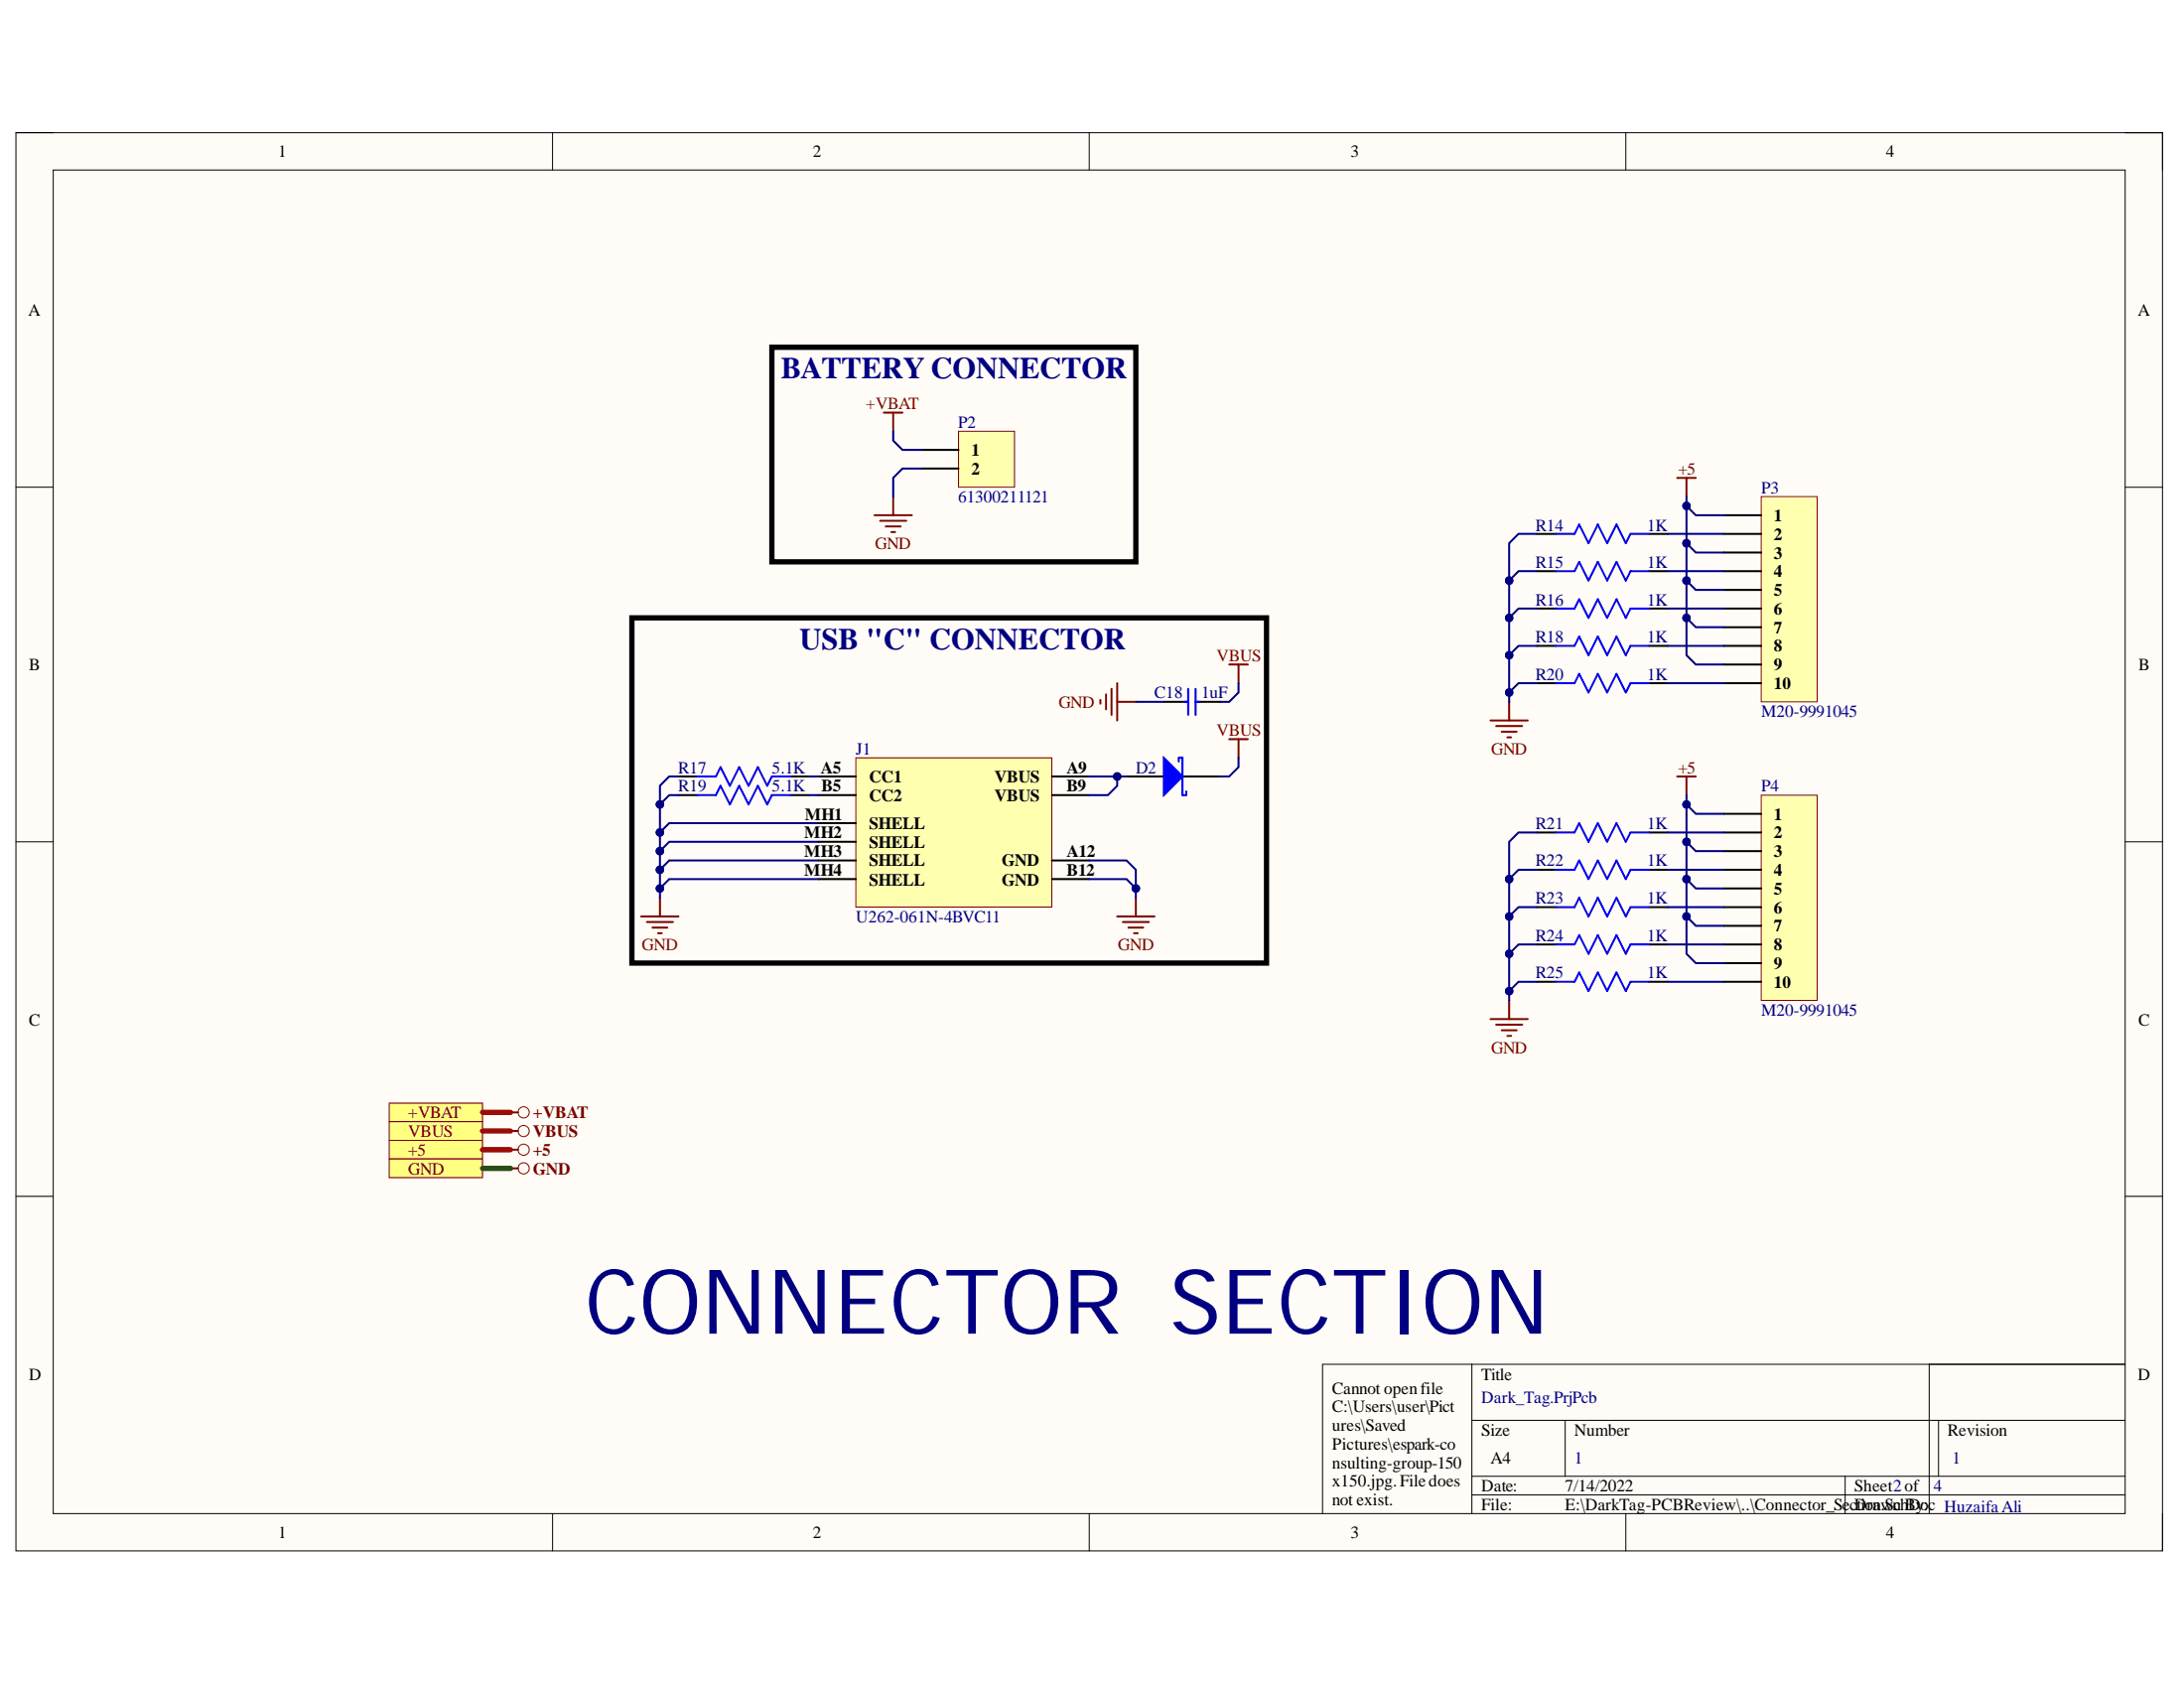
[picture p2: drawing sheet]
<svg xmlns="http://www.w3.org/2000/svg" width="279mm" height="216mm" viewBox="0 0 279 216" stroke-linecap="round" stroke-linejoin="round" font-family="sans-serif">
<path d="M2 17h274.6v181.4h-274.6z" fill-rule="evenodd" fill="#fffcf8"/>
<path d="M2 17h274.6v181.4h-274.6z" fill="none" stroke="#000" stroke-width=".13"/>
<path d="M6.8 21.7h265.1v171.9h-265.1z" fill-rule="evenodd" fill="#fffcf8"/>
<g fill="none" stroke="#000" stroke-width=".13">
<path d="M2 17h4.8M70.7 17v4.7M139.3 17v4.7M208 17v4.7M271.9 17h4.7v4.7M6.8 21.7h265.1v171.9h-265.1zM2 62.3h4.8M271.9 62.3h4.7M2 107.7h4.8M271.9 107.7h4.7M2 153h4.8M271.9 153h4.7"/>
<path d="M188.3 174.5v19.1M246.8 174.5v19.1M271.9 174.5h-102.7v19.1M70.7 193.6v4.8M139.3 193.6v4.8M188.3 181.7h83.6M188.3 188.8h83.6M188.3 191.2h83.6M200.2 181.7v7.1M208 193.6v4.8M236.1 188.8v4.8M248 181.7v7.1"/>
<path d="M276.6 193.6v4.8"/>
</g>
<path d="M196.7 68.3h2.3M211 68.3h2.4" fill="none" stroke="#000" stroke-width=".25"/>
<path d="M199 68.3h2.4l.6-1.2 1.2 2.4 1.2-2.4 1.2 2.4 1.2-2.4 1.2 2.4 .6-1.2h2.4" fill="none" stroke="#00f" stroke-width=".25"/>
<path d="M122.6 55.2h7.2v7.1h-7.2z" fill-rule="evenodd" fill="#ffffb0"/>
<path d="M122.6 55.2h7.2v7.1h-7.2z" fill="none" stroke="#800000" stroke-width=".13"/>
<path d="M117.9 57.5h4.7M117.9 59.9h4.7" fill="none" stroke="#000" stroke-width=".25"/>
<path d="M113.1 52.8h2.4M114.3 52.8v2.4M111.9 65.9h4.8M112.6 66.6h3.3M113.3 67.3h1.9M114 68h.5M114.3 63.5v2.4" fill="none" stroke="#800000" stroke-width=".25"/>
<path d="M225.3 63.5h7.2v26.3h-7.2z" fill-rule="evenodd" fill="#ffffb0"/>
<path d="M225.3 63.5h7.2v26.3h-7.2z" fill="none" stroke="#800000" stroke-width=".13"/>
<g fill="none" stroke="#000" stroke-width=".25">
<path d="M196.7 73.1h2.3M196.7 77.8h2.3M211 73.1h2.4M211 77.8h2.4M220.5 65.9h4.8M220.5 68.3h4.8M220.5 70.7h4.8M220.5 73.1h4.8M220.5 75.5h4.8M220.5 77.8h4.8M196.7 82.6h2.3M196.7 87.4h2.3"/>
<path d="M211 82.6h2.4M211 87.4h2.4M220.5 80.2h4.8M220.5 82.6h4.8M220.5 85h4.8M220.5 87.4h4.8M196.7 106.5h2.3M211 106.5h2.4"/>
</g>
<path d="M199 73.1h2.4l.6-1.2 1.2 2.4 1.2-2.4 1.2 2.4 1.2-2.4 1.2 2.4 .6-1.2h2.4M199 77.8h2.4l.6-1.2 1.2 2.4 1.2-2.4 1.2 2.4 1.2-2.4 1.2 2.4 .6-1.2h2.4M199 82.6h2.4l.6-1.2 1.2 2.4 1.2-2.4 1.2 2.4 1.2-2.4 1.2 2.4 .6-1.2h2.4M199 87.4h2.4l.6-1.2 1.2 2.4 1.2-2.4 1.2 2.4 1.2-2.4 1.2 2.4 .6-1.2h2.4M199 106.5h2.4l.6-1.2 1.2 2.4 1.2-2.4 1.2 2.4 1.2-2.4 1.2 2.4 .6-1.2h2.4" fill="none" stroke="#00f" stroke-width=".25"/>
<path d="M190.7 92.2h4.8M191.4 92.9h3.3M192.1 93.6h1.9M192.8 94.3h.5M193.1 89.8v2.4" fill="none" stroke="#800000" stroke-width=".25"/>
<path d="M225.3 101.7h7.2v26.3h-7.2z" fill-rule="evenodd" fill="#ffffb0"/>
<path d="M225.3 101.7h7.2v26.3h-7.2z" fill="none" stroke="#800000" stroke-width=".13"/>
<g fill="none" stroke="#000" stroke-width=".25">
<path d="M86.8 99.3h2.4M101.1 99.3h2.4M144.1 99.3h4.8M148.9 89.8h3.1M151.3 99.3h4.8M153 89.8h3.1M86.8 101.7h2.4M101.1 101.7h2.4M196.7 111.2h2.3M196.7 116h2.3M211 111.2h2.4M211 116h2.4"/>
<path d="M220.5 104.1h4.8M220.5 106.5h4.8M220.5 108.9h4.8M220.5 111.2h4.8M220.5 113.6h4.8M220.5 116h4.8M220.5 118.4h4.8M196.7 120.8h2.3M196.7 125.6h2.3M211 120.8h2.4M211 125.6h2.4M220.5 120.8h4.8"/>
<path d="M220.5 123.2h4.8M220.5 125.6h4.8"/>
</g>
<path d="M89.2 99.3h2.4l.6-1.2 1.2 2.4 1.2-2.4 1.2 2.4 1.2-2.4 1.2 2.4 .5-1.2h2.4M151.5 89.8h.5M152 88.1v3.3M153 88.1v3.3M153 89.8h.4M89.2 101.7h2.4l.6-1.2 1.2 2.4 1.2-2.4 1.2 2.4 1.2-2.4 1.2 2.4 .5-1.2h2.4M199 111.2h2.4l.6-1.1 1.2 2.3 1.2-2.3 1.2 2.3 1.2-2.3 1.2 2.3 .6-1.2h2.4M199 116h2.4l.6-1.2 1.2 2.4 1.2-2.4 1.2 2.4 1.2-2.4 1.2 2.4 .6-1.2h2.4M199 120.8h2.4l.6-1.2 1.2 2.4 1.2-2.4 1.2 2.4 1.2-2.4 1.2 2.4 .6-1.2h2.4M199 125.6h2.4l.6-1.2 1.2 2.4 1.2-2.4 1.2 2.4 1.2-2.4 1.2 2.4 .6-1.2h2.4" fill="none" stroke="#00f" stroke-width=".25"/>
<path d="M214.6 61.1h2.3M215.8 61.1v2.4M214.6 99.3h2.3M215.8 99.3v2.4M190.7 130.3h4.8M191.4 131.1h3.3M192.1 131.8h1.9M192.8 132.5h.5M193.1 128v2.3" fill="none" stroke="#800000" stroke-width=".25"/>
<path d="M98.7 44.4h46.6v27.5h-46.6zM80.8 79h81.2v44.2h-81.2z" fill="none" stroke="#000" stroke-width=".68"/>
<path d="M148.9 96.9l2.4 2.4-2.4 2.4z" fill="#00f"/>
<path d="M148.9 96.9l2.4 2.4-2.4 2.4zM150.8 97.4v-.5h.5v4.8h.5v-.5" fill="none" stroke="#00f" stroke-width=".25"/>
<g fill="none" stroke="#800000" stroke-width=".25">
<path d="M140.8 89.5v.5M141.5 88.8v1.9M142.2 88.1v3.3M142.9 87.4v4.8M142.9 89.8h2.4M157.2 94.5h2.4M157.2 85h2.4M158.4 85v2.4M158.4 94.5v2.4M82 117.2h4.8M82.7 117.9h3.4M83.5 118.6h1.9"/>
<path d="M84.2 119.4h.5M84.4 114.8v2.4"/>
</g>
<path d="M49.8 141.1h11.9v2.4h-11.9z" fill-rule="evenodd" fill="#ffff80"/>
<path d="M49.8 141.1h11.9v2.4h-11.9z" fill="none" stroke="#800000" stroke-width=".13"/>
<path d="M49.8 145.9h11.9v2.3h-11.9z" fill-rule="evenodd" fill="#ffff80"/>
<g fill="none" stroke="#800000" stroke-width=".13">
<path d="M49.8 145.9h11.9v2.3h-11.9z"/>
<circle cx="67" cy="142.3" r=".72"/>
</g>
<path d="M65.3 142.3h1" fill="none" stroke="#800000" stroke-width=".25"/>
<path d="M49.8 148.2h11.9v2.4h-11.9z" fill-rule="evenodd" fill="#ffff80"/>
<g fill="none" stroke="#800000" stroke-width=".13">
<path d="M49.8 148.2h11.9v2.4h-11.9z"/>
<circle cx="67" cy="147.1" r=".71"/>
<circle cx="67" cy="149.4" r=".72"/>
</g>
<path d="M65.3 149.4h1M65.3 147.1h1" fill="none" stroke="#800000" stroke-width=".25"/>
<path d="M49.8 143.5h11.9v2.4h-11.9z" fill-rule="evenodd" fill="#ffff80"/>
<g fill="none" stroke="#800000" stroke-width=".13">
<path d="M49.8 143.5h11.9v2.4h-11.9z"/>
<circle cx="67" cy="144.7" r=".71"/>
</g>
<path d="M142.9 117.2h4.8M143.6 117.9h3.4M144.4 118.6h1.9M145.1 119.4h.5M145.3 114.8v2.4M65.3 144.7h1" fill="none" stroke="#800000" stroke-width=".25"/>
<path d="M109.5 96.9h25.1v19.1h-25.1z" fill-rule="evenodd" fill="#ffffb0"/>
<path d="M109.5 96.9h25.1v19.1h-25.1z" fill="none" stroke="#800000" stroke-width=".13"/>
<path d="M104.7 99.3h4.8M134.6 99.3h4.7M104.7 110.1h4.8M104.7 101.7h4.8M104.7 112.4h4.8M104.7 105.3h4.8M104.7 107.7h4.8M134.6 110.1h4.7M134.6 101.7h4.7M134.6 112.4h4.7" fill="none" stroke="#000" stroke-width=".25"/>
<path d="M114.3 55.2v1.2l1.2 1.1h2.4M117.9 59.9h-2.4l-1.2 1.2v2.4M215.8 79l1.1 1.2h3.6" fill="none" stroke="#000080" stroke-width=".25"/>
<circle cx="215.8" cy="79" r=".48" fill="#000080"/>
<circle cx="215.8" cy="79" r=".48" fill="none" stroke="#000080" stroke-width=".13"/>
<path d="M215.8 74.3l1.1 1.2h3.6" fill="none" stroke="#000080" stroke-width=".25"/>
<circle cx="215.8" cy="74.3" r=".48" fill="#000080"/>
<circle cx="215.8" cy="74.3" r=".48" fill="none" stroke="#000080" stroke-width=".13"/>
<path d="M215.8 69.5l1.1 1.2h3.6" fill="none" stroke="#000080" stroke-width=".25"/>
<circle cx="215.8" cy="69.5" r=".48" fill="#000080"/>
<circle cx="215.8" cy="69.5" r=".48" fill="none" stroke="#000080" stroke-width=".13"/>
<path d="M215.8 64.7l1.1 1.2h3.6" fill="none" stroke="#000080" stroke-width=".25"/>
<circle cx="215.8" cy="64.7" r=".48" fill="#000080"/>
<circle cx="215.8" cy="64.7" r=".48" fill="none" stroke="#000080" stroke-width=".13"/>
<path d="M215.8 63.5v20.3l1.1 1.2h3.6" fill="none" stroke="#000080" stroke-width=".25"/>
<circle cx="215.8" cy="64.7" r=".48" fill="#000080"/>
<circle cx="215.8" cy="64.7" r=".48" fill="none" stroke="#000080" stroke-width=".13"/>
<circle cx="215.8" cy="69.5" r=".48" fill="#000080"/>
<circle cx="215.8" cy="69.5" r=".48" fill="none" stroke="#000080" stroke-width=".13"/>
<circle cx="215.8" cy="74.3" r=".48" fill="#000080"/>
<circle cx="215.8" cy="74.3" r=".48" fill="none" stroke="#000080" stroke-width=".13"/>
<circle cx="215.8" cy="79" r=".48" fill="#000080"/>
<circle cx="215.8" cy="79" r=".48" fill="none" stroke="#000080" stroke-width=".13"/>
<path d="M196.7 73.1h-2.4l-1.2 1.2M213.4 73.1h7.1M213.4 77.8h7.1M213.4 68.3h7.1M213.4 82.6h7.1M213.4 87.4h7.1" fill="none" stroke="#000080" stroke-width=".25"/>
<circle cx="193.1" cy="74.3" r=".48" fill="#000080"/>
<circle cx="193.1" cy="74.3" r=".48" fill="none" stroke="#000080" stroke-width=".13"/>
<path d="M196.7 77.8h-2.4l-1.2 1.2" fill="none" stroke="#000080" stroke-width=".25"/>
<circle cx="193.1" cy="79" r=".48" fill="#000080"/>
<circle cx="193.1" cy="79" r=".48" fill="none" stroke="#000080" stroke-width=".13"/>
<path d="M196.7 82.6h-2.4l-1.2 1.2" fill="none" stroke="#000080" stroke-width=".25"/>
<circle cx="193.1" cy="83.8" r=".48" fill="#000080"/>
<circle cx="193.1" cy="83.8" r=".48" fill="none" stroke="#000080" stroke-width=".13"/>
<path d="M196.7 68.3h-2.4l-1.2 1.2v19.1l1.2-1.2h2.4" fill="none" stroke="#000080" stroke-width=".25"/>
<circle cx="193.1" cy="88.6" r=".48" fill="#000080"/>
<circle cx="193.1" cy="88.6" r=".48" fill="none" stroke="#000080" stroke-width=".13"/>
<circle cx="193.1" cy="83.8" r=".48" fill="#000080"/>
<circle cx="193.1" cy="83.8" r=".48" fill="none" stroke="#000080" stroke-width=".13"/>
<circle cx="193.1" cy="79" r=".48" fill="#000080"/>
<circle cx="193.1" cy="79" r=".48" fill="none" stroke="#000080" stroke-width=".13"/>
<circle cx="193.1" cy="74.3" r=".48" fill="#000080"/>
<circle cx="193.1" cy="74.3" r=".48" fill="none" stroke="#000080" stroke-width=".13"/>
<path d="M193.1 88.6v1.2" fill="none" stroke="#000080" stroke-width=".25"/>
<circle cx="193.1" cy="88.6" r=".48" fill="#000080"/>
<circle cx="193.1" cy="88.6" r=".48" fill="none" stroke="#000080" stroke-width=".13"/>
<path d="M215.8 117.2l1.1 1.2h3.6" fill="none" stroke="#000080" stroke-width=".25"/>
<circle cx="215.8" cy="117.2" r=".48" fill="#000080"/>
<circle cx="215.8" cy="117.2" r=".48" fill="none" stroke="#000080" stroke-width=".13"/>
<path d="M215.8 112.4l1.1 1.2h3.6" fill="none" stroke="#000080" stroke-width=".25"/>
<circle cx="215.8" cy="112.4" r=".48" fill="#000080"/>
<circle cx="215.8" cy="112.4" r=".48" fill="none" stroke="#000080" stroke-width=".13"/>
<path d="M215.8 107.7l1.1 1.2h3.6" fill="none" stroke="#000080" stroke-width=".25"/>
<circle cx="215.8" cy="107.7" r=".48" fill="#000080"/>
<circle cx="215.8" cy="107.7" r=".48" fill="none" stroke="#000080" stroke-width=".13"/>
<path d="M215.8 102.9l1.1 1.2h3.6" fill="none" stroke="#000080" stroke-width=".25"/>
<circle cx="215.8" cy="102.9" r=".48" fill="#000080"/>
<circle cx="215.8" cy="102.9" r=".48" fill="none" stroke="#000080" stroke-width=".13"/>
<path d="M215.8 101.7v20.3l1.1 1.2h3.6" fill="none" stroke="#000080" stroke-width=".25"/>
<circle cx="215.8" cy="102.9" r=".48" fill="#000080"/>
<circle cx="215.8" cy="102.9" r=".48" fill="none" stroke="#000080" stroke-width=".13"/>
<circle cx="215.8" cy="107.7" r=".48" fill="#000080"/>
<circle cx="215.8" cy="107.7" r=".48" fill="none" stroke="#000080" stroke-width=".13"/>
<circle cx="215.8" cy="112.4" r=".48" fill="#000080"/>
<circle cx="215.8" cy="112.4" r=".48" fill="none" stroke="#000080" stroke-width=".13"/>
<circle cx="215.8" cy="117.2" r=".48" fill="#000080"/>
<circle cx="215.8" cy="117.2" r=".48" fill="none" stroke="#000080" stroke-width=".13"/>
<path d="M196.7 111.2h-2.4l-1.2 1.2M213.4 111.2h7.1M213.4 116h7.1M213.4 106.5h7.1M213.4 120.8h7.1M213.4 125.6h7.1" fill="none" stroke="#000080" stroke-width=".25"/>
<circle cx="193.1" cy="112.4" r=".48" fill="#000080"/>
<circle cx="193.1" cy="112.4" r=".48" fill="none" stroke="#000080" stroke-width=".13"/>
<path d="M196.7 116h-2.4l-1.2 1.2" fill="none" stroke="#000080" stroke-width=".25"/>
<circle cx="193.1" cy="117.2" r=".48" fill="#000080"/>
<circle cx="193.1" cy="117.2" r=".48" fill="none" stroke="#000080" stroke-width=".13"/>
<path d="M196.7 120.8h-2.4l-1.2 1.2" fill="none" stroke="#000080" stroke-width=".25"/>
<circle cx="193.1" cy="122" r=".48" fill="#000080"/>
<circle cx="193.1" cy="122" r=".48" fill="none" stroke="#000080" stroke-width=".13"/>
<path d="M196.7 106.5h-2.4l-1.2 1.2v19.1l1.2-1.2h2.4" fill="none" stroke="#000080" stroke-width=".25"/>
<circle cx="193.1" cy="126.8" r=".48" fill="#000080"/>
<circle cx="193.1" cy="126.8" r=".48" fill="none" stroke="#000080" stroke-width=".13"/>
<circle cx="193.1" cy="122" r=".48" fill="#000080"/>
<circle cx="193.1" cy="122" r=".48" fill="none" stroke="#000080" stroke-width=".13"/>
<circle cx="193.1" cy="117.2" r=".48" fill="#000080"/>
<circle cx="193.1" cy="117.2" r=".48" fill="none" stroke="#000080" stroke-width=".13"/>
<circle cx="193.1" cy="112.4" r=".48" fill="#000080"/>
<circle cx="193.1" cy="112.4" r=".48" fill="none" stroke="#000080" stroke-width=".13"/>
<path d="M193.1 126.8v1.2" fill="none" stroke="#000080" stroke-width=".25"/>
<circle cx="193.1" cy="126.8" r=".48" fill="#000080"/>
<circle cx="193.1" cy="126.8" r=".48" fill="none" stroke="#000080" stroke-width=".13"/>
<path d="M103.5 99.3h1.2M142.9 99.3v1.2l-1.2 1.2h-2.4M103.5 101.7h1.2" fill="none" stroke="#000080" stroke-width=".25"/>
<circle cx="142.9" cy="99.3" r=".48" fill="#000080"/>
<circle cx="142.9" cy="99.3" r=".48" fill="none" stroke="#000080" stroke-width=".13"/>
<path d="M145.3 89.8h3.6M158.4 96.9v1.2l-1.2 1.2h-1.1M158.4 87.4v1.2l-1.2 1.2h-1.1M104.7 112.4h-19.1l-1.2 1.2v1.2" fill="none" stroke="#000080" stroke-width=".25"/>
<circle cx="84.4" cy="113.6" r=".48" fill="#000080"/>
<circle cx="84.4" cy="113.6" r=".48" fill="none" stroke="#000080" stroke-width=".13"/>
<path d="M104.7 110.1h-19.1l-1.2 1.1v2.4" fill="none" stroke="#000080" stroke-width=".25"/>
<circle cx="84.4" cy="111.2" r=".48" fill="#000080"/>
<circle cx="84.4" cy="111.2" r=".48" fill="none" stroke="#000080" stroke-width=".13"/>
<circle cx="84.4" cy="113.6" r=".48" fill="#000080"/>
<circle cx="84.4" cy="113.6" r=".48" fill="none" stroke="#000080" stroke-width=".13"/>
<path d="M104.7 107.7h-19.1l-1.2 1.2v2.3" fill="none" stroke="#000080" stroke-width=".25"/>
<circle cx="84.4" cy="108.9" r=".48" fill="#000080"/>
<circle cx="84.4" cy="108.9" r=".48" fill="none" stroke="#000080" stroke-width=".13"/>
<circle cx="84.4" cy="111.2" r=".48" fill="#000080"/>
<circle cx="84.4" cy="111.2" r=".48" fill="none" stroke="#000080" stroke-width=".13"/>
<path d="M104.7 105.3h-19.1l-1.2 1.2v2.4" fill="none" stroke="#000080" stroke-width=".25"/>
<circle cx="84.4" cy="106.5" r=".48" fill="#000080"/>
<circle cx="84.4" cy="106.5" r=".48" fill="none" stroke="#000080" stroke-width=".13"/>
<circle cx="84.4" cy="108.9" r=".48" fill="#000080"/>
<circle cx="84.4" cy="108.9" r=".48" fill="none" stroke="#000080" stroke-width=".13"/>
<path d="M86.8 101.7h-1.2l-1.2 1.2v3.6" fill="none" stroke="#000080" stroke-width=".25"/>
<circle cx="84.4" cy="102.9" r=".48" fill="#000080"/>
<circle cx="84.4" cy="102.9" r=".48" fill="none" stroke="#000080" stroke-width=".13"/>
<circle cx="84.4" cy="106.5" r=".48" fill="#000080"/>
<circle cx="84.4" cy="106.5" r=".48" fill="none" stroke="#000080" stroke-width=".13"/>
<path d="M86.8 99.3h-1.2l-1.2 1.2v2.4" fill="none" stroke="#000080" stroke-width=".25"/>
<circle cx="84.4" cy="102.9" r=".48" fill="#000080"/>
<circle cx="84.4" cy="102.9" r=".48" fill="none" stroke="#000080" stroke-width=".13"/>
<path d="M61.7 149.4h3.6" fill="none" stroke="#274e13" stroke-width=".68"/>
<path d="M61.7 147.1h3.6M61.7 142.3h3.6M61.7 144.7h3.6" fill="none" stroke="#c00" stroke-width=".68"/>
<path d="M139.3 110.1h4.8l1.2 1.1v2.4l-1.2-1.2h-4.8" fill="none" stroke="#000080" stroke-width=".25"/>
<circle cx="145.3" cy="113.6" r=".48" fill="#000080"/>
<circle cx="145.3" cy="113.6" r=".48" fill="none" stroke="#000080" stroke-width=".13"/>
<path d="M145.3 113.6v1.2" fill="none" stroke="#000080" stroke-width=".25"/>
<circle cx="145.3" cy="113.6" r=".48" fill="#000080"/>
<circle cx="145.3" cy="113.6" r=".48" fill="none" stroke="#000080" stroke-width=".13"/>
<path d="M139.3 99.3h4.8" fill="none" stroke="#000080" stroke-width=".25"/>
<circle cx="142.9" cy="99.3" r=".48" fill="#000080"/>
<circle cx="142.9" cy="99.3" r=".48" fill="none" stroke="#000080" stroke-width=".13"/>
<text font-size="11.5" fill="#000080" x="74.9" y="170.6">CONNECTOR SECTION</text>
<g font-size="3.9" fill="#000080">
<text x="99.9" y="48.4">BATTERY CONNECTOR</text>
<text x="102.3" y="83">USB &quot;C&quot; CONNECTOR</text>
</g>
<g font-size="2.2">
<text x="35.6" y="20.1">1</text>
<text x="104" y="20.1">2</text>
<text x="172.8" y="20.1">3</text>
<text x="241.3" y="20.1">4</text>
<text x="3.6" y="40.4">A</text>
<text x="273.5" y="40.4">A</text>
<text x="124.3" y="58.3">1</text>
<text x="124.3" y="60.7">2</text>
<text x="226.9" y="66.6">1</text>
<text x="226.9" y="69.1">2</text>
<text x="226.9" y="71.4">3</text>
<text x="226.9" y="73.8">4</text>
<text x="226.9" y="76.2">5</text>
<text x="226.9" y="78.6">6</text>
<text x="226.9" y="81">7</text>
<text x="226.9" y="83.3">8</text>
<text x="3.7" y="85.7">B</text>
<text x="226.9" y="85.7">9</text>
<text x="226.9" y="88.2">10</text>
<text x="273.6" y="85.7">B</text>
<text x="105" y="98.9">A5</text>
<text x="105.1" y="101.3">B5</text>
<text x="111.2" y="100.1">CC1</text>
<text x="127.2" y="100.1">VBUS</text>
<text x="136.4" y="98.9">A9</text>
<text x="136.4" y="101.3">B9</text>
<text x="102.9" y="107.2">MH2</text>
<text x="103" y="104.9">MH1</text>
<text x="111.2" y="106.1">SHELL</text>
<text x="111.2" y="102.4">CC2</text>
<text x="127.2" y="102.4">VBUS</text>
<text x="226.9" y="104.9">1</text>
<text x="226.9" y="107.2">2</text>
<text x="102.9" y="109.6">MH3</text>
<text x="102.9" y="112">MH4</text>
<text x="111.2" y="108.4">SHELL</text>
<text x="111.2" y="110.8">SHELL</text>
<text x="111.2" y="113.2">SHELL</text>
<text x="128.2" y="110.8">GND</text>
<text x="128.2" y="113.2">GND</text>
<text x="136.4" y="109.6">A12</text>
<text x="136.4" y="112">B12</text>
<text x="226.9" y="109.6">3</text>
<text x="226.9" y="112">4</text>
<text x="226.9" y="114.4">5</text>
<text x="226.9" y="116.8">6</text>
<text x="226.9" y="119.2">7</text>
<text x="226.9" y="121.5">8</text>
<text x="226.9" y="124">9</text>
<text x="3.7" y="131.1">C</text>
<text x="226.9" y="126.3">10</text>
<text x="273.6" y="131.1">C</text>
<text x="3.7" y="176.5">D</text>
<text x="170.4" y="178.3">Cannot openfile</text>
<text x="189.5" y="176.5">Title</text>
<text x="273.5" y="176.5">D</text>
<text x="170.4" y="180.6">C:\Users\user\Pict</text>
<text x="170.4" y="183">ures\Saved</text>
<text x="170.4" y="185.4">Pictures\espark-co</text>
<text x="189.5" y="183.6">Size</text>
<text x="201.4" y="183.6">Number</text>
<text x="249.1" y="183.6">Revision</text>
<text x="170.4" y="187.8">nsulting-group-150</text>
<text x="170.4" y="190.2">x150.jpg.Filedoes</text>
<text x="189.5" y="190.8">Date:</text>
<text x="190.7" y="187.2">A4</text>
<text x="200.2" y="190.8">7/14/2022</text>
<text x="237.2" y="190.8">Sheet2of</text>
<text x="35.6" y="196.8">1</text>
<text x="104" y="196.8">2</text>
<text x="170.4" y="192.5">not exist.</text>
<text x="172.8" y="196.8">3</text>
<text x="189.5" y="193.1">File:</text>
<text x="200.2" y="193.1">E:\DarkTag-PCBReview\..\Connector_Se</text>
<text x="236.6" y="193.1">cDrnwn By:c Huzaifa Ali</text>
<text x="237.6" y="193.1">tioa.SchDo</text>
<text x="241.3" y="196.8">4</text>
</g>
<g font-size="2.2" fill="#800000">
<text x="110.8" y="52.4">+VBAT</text>
<text x="214.7" y="60.7">+5</text>
<text x="111.9" y="70.3">GND</text>
<text x="155.6" y="84.5">VBUS</text>
<text x="135.4" y="90.5">GND</text>
<text x="155.6" y="94.1">VBUS</text>
<text x="190.8" y="96.5">GND</text>
<text x="214.7" y="98.9">+5</text>
<text x="82.1" y="121.5">GND</text>
<text x="143" y="121.5">GND</text>
<text x="190.8" y="134.7">GND</text>
<text x="52.2" y="143.1">+VBAT</text>
<text x="68.2" y="143.1">+VBAT</text>
<text x="52.2" y="147.8">+5</text>
<text x="52.2" y="145.4">VBUS</text>
<text x="68.2" y="147.8">+5</text>
<text x="68.2" y="145.4">VBUS</text>
<text x="52.2" y="150.2">GND</text>
<text x="68.2" y="150.2">GND</text>
</g>
<g font-size="2.2" fill="#000080">
<text x="122.6" y="54.7">P2</text>
<text x="122.6" y="64.3">61300211121</text>
<text x="225.3" y="63.1">P3</text>
<text x="196.4" y="67.9">R14</text>
<text x="210.7" y="67.9">1K</text>
<text x="196.4" y="72.6">R15</text>
<text x="196.4" y="77.4">R16</text>
<text x="210.7" y="72.6">1K</text>
<text x="210.7" y="77.4">1K</text>
<text x="196.4" y="82.2">R18</text>
<text x="210.7" y="82.2">1K</text>
<text x="147.7" y="89.3">C18</text>
<text x="153.7" y="89.3">1uF</text>
<text x="196.4" y="87">R20</text>
<text x="210.7" y="87">1K</text>
<text x="225.3" y="91.7">M20-9991045</text>
<text x="86.8" y="98.9">R17</text>
<text x="86.8" y="101.3">R19</text>
<text x="98.8" y="98.9">5.1K</text>
<text x="98.8" y="101.3">5.1K</text>
<text x="109.5" y="96.5">J1</text>
<text x="145.3" y="98.9">D2</text>
<text x="225.3" y="101.3">P4</text>
<text x="196.4" y="106.1">R21</text>
<text x="210.7" y="106.1">1K</text>
<text x="196.4" y="110.8">R22</text>
<text x="210.7" y="110.8">1K</text>
<text x="109.5" y="118">U262-061N-4BVC11</text>
<text x="196.4" y="115.6">R23</text>
<text x="210.7" y="115.6">1K</text>
<text x="196.4" y="120.3">R24</text>
<text x="196.4" y="125.1">R25</text>
<text x="210.7" y="120.3">1K</text>
<text x="210.7" y="125.1">1K</text>
<text x="225.3" y="129.9">M20-9991045</text>
<text x="189.5" y="179.4">Dark_Tag.PrjPcb</text>
<text x="201.4" y="187.2">1</text>
<text x="247.4" y="190.8">4</text>
<text x="249.7" y="187.2">1</text>
</g>
</svg>
